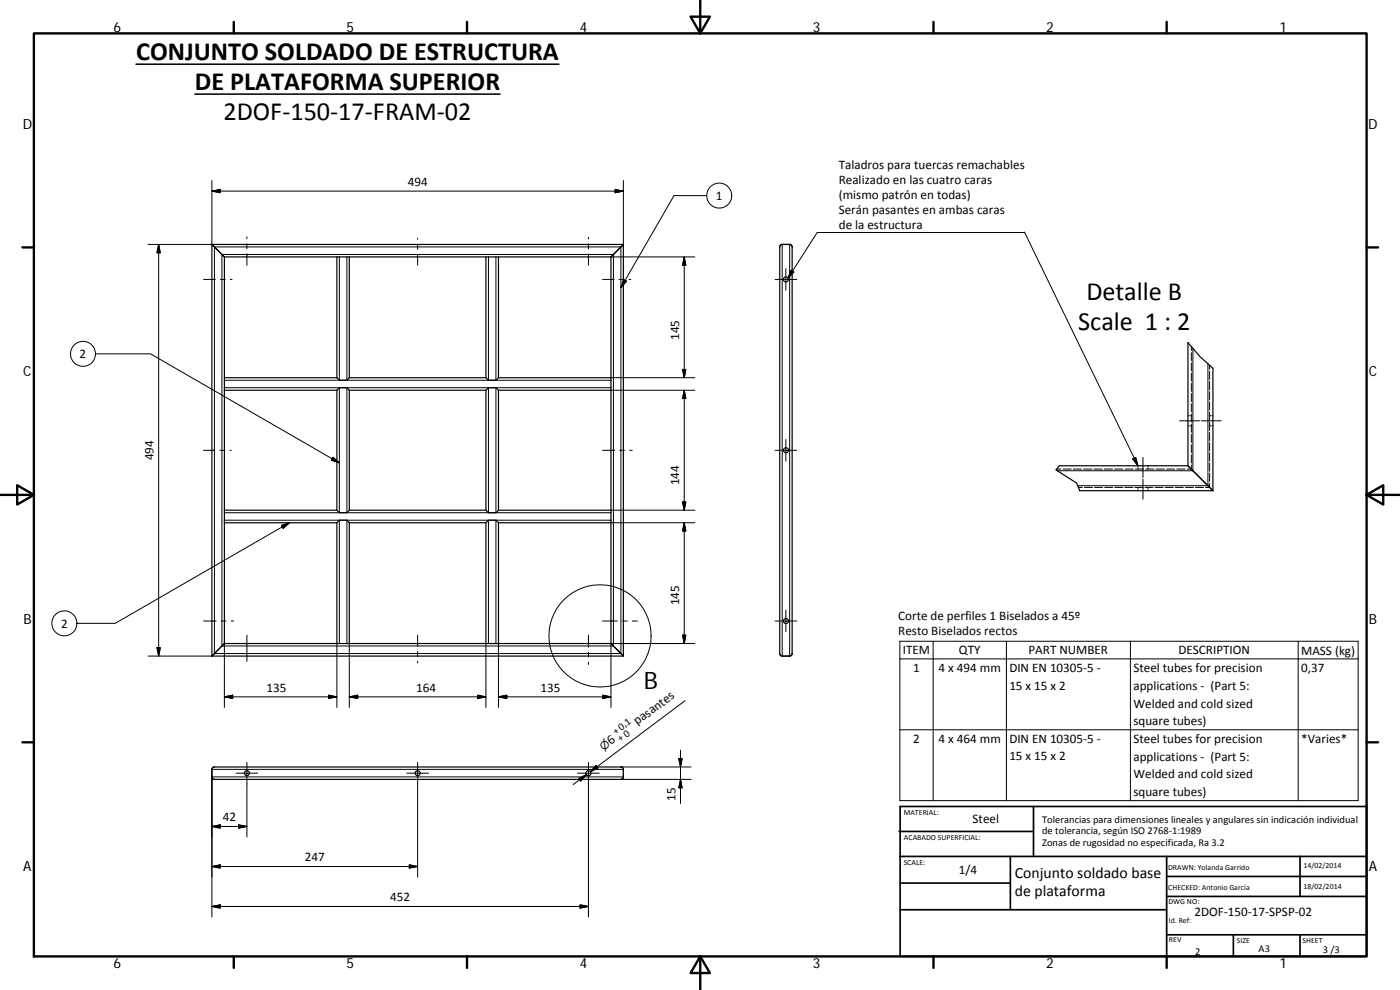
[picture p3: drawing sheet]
<svg xmlns="http://www.w3.org/2000/svg" width="420mm" height="297mm" viewBox="0 0 420 297" stroke-linecap="round" stroke-linejoin="round" font-family="sans-serif">
<g fill="none" stroke="#000" stroke-width=".36">
<path d="M63.6 73.3h123.5M63.6 73.3v123.5M63.6 73.3l3.7 3.8M67.3 77.1v36.2M67.3 77.1h33.8M101.1 77.1h3.7M101.1 77.1v36.2M104.8 77.1v36.2M104.8 77.1h41M145.8 77.1v36.2M145.8 77.1h3.8v36.2M149.6 77.1h33.8"/>
<path d="M183.4 77.1v36.2M187.1 73.3l-3.7 3.8M187.1 73.3v123.5M234.3 73.5l.3-.2h2.6l.4 .3 .1 .5v122l-.1 .4-.6 .4-2.3-.1-.7-.5v-122.4zM67.3 117.1h33.8M67.3 117.1v36M101.1 113.3h-33.8v3.8M101.1 113.3l.7 .8h2.3l.7-.8M101.1 117.1v36M101.1 117.1l.7-.8h2.3l.7 .8M104.8 113.3h41M104.8 117.1h41"/>
<path d="M104.8 117.1v36M145.8 117.1v36M145.8 113.3l.8 .8h2.2l.8-.8M145.8 117.1l.8-.8h2.2l.8 .8M149.6 113.3h33.8M149.6 117.1h33.8M149.6 117.1v36M183.4 117.1v36M183.4 113.3v3.8M356.5 139.7h-38.6l-1 1.3 6.2 3.9 1 2.3h39.9M356.5 139.7v-36.9l1.3 1.5a28.1 28.1 0 0 0 5.2 5.3l1 .9v36.7M356.5 139.7l7.5 7.5"/>
<path d="M67.3 156.8h33.8M67.3 153.1v3.7M67.3 153.1h33.8M67.3 156.8v36.3M101.1 153.1l.7 .7h2.3l.7-.7M101.1 156.8l.7-.7h2.3l.7 .7M101.1 156.8v36.3h3.7M104.8 156.8h41M104.8 156.8v36.3M104.8 153.1h41M145.8 153.1l.8 .7h2.2l.8-.7M145.8 156.8v36.3"/>
<path d="M145.8 156.8l.8-.7h2.2l.8 .7M149.6 156.8v36.3M149.6 153.1h33.8M183.4 156.8v36.3M183.4 153.1v3.7h-33.8M63.6 196.8h123.5M67.3 193.1l-3.7 3.8M67.3 193.1h33.8M104.8 193.1h41M145.8 193.1h3.8M149.6 193.1h33.8M183.4 193.1l3.7 3.7"/>
<path d="M63.9 230.3l122.6-.2 .6 .6v2.6l-.6 .5h-122.3l-.5-.4-.1-.3v-2.3z"/>
<circle cx="235.9" cy="83.8" r=".75"/>
<circle cx="235.9" cy="135.1" r=".75"/>
<circle cx="235.9" cy="186.3" r=".75"/>
<circle cx="74.1" cy="232" r=".75"/>
<circle cx="125.4" cy="232" r=".74"/>
<circle cx="176.6" cy="232" r=".75"/>
</g>
<g fill="none" stroke="#000" stroke-width=".3">
<path d="M63.6 54.2v19.1h-19.2M63.6 57.3l2.5-.5v1zM63.6 57.3h123.5M184.6 56.8l2.5 .5-2.5 .5zM187.1 54.2v19.1M212.1 58.7h-9.8l-14.5 25M47.6 73.3v123.5M47.6 73.3l.5 2.5h-1zM64.4 74.1h121.9v122h-121.9zM66.6 76.3h117.5v117.5h-117.5zM74.1 71.1v.5M74.1 73.1v1.5"/>
<path d="M74.1 76.1v3.5M101.8 77.1v37M104.1 77.1v37M125.3 71.5v.3M125.3 73.3v1.5M125.3 76.3v3.3M146.6 77.1v37M148.8 77.1v37M176.6 71.2v.5M176.6 73.2v1.5M176.6 76.2v3.4M183.4 77.1h25.1"/>
<path d="M205.3 77.1v36.2M205.3 77.1l.5 2.5h-1zM234.7 73.3v123.5M237 73.3v123.5M307.4 69.6l34.1 70.5M307.6 69.8h-62.4l-8.7 13.6M61.1 83.8h3.5M66.1 83.8h1.5M69.1 83.8h.5M180.8 83.8h3.5M185.8 83.8h1.5M187.1 83.9l-.8 2.4"/>
<path d="M187.3 83.9l.7 .5-1.7 1.9M187.7 83.9l-1.4 2.4M188.8 83.8h.5M232.6 83.8h6.5M235.8 80.6v6.5M237.4 81.1l.9 .5-1.8 1.8zM28.6 106.2a3.7 3.7 0 0 1-5.5 3.2 3.7 3.7 0 0 1-.3-6.4 3.7 3.7 0 0 1 5.8 2.7v.5h16.6l56.6 32.7M67.3 114.1h116.1M67.3 116.3h116.1M101.8 116.3v37.5M104.1 116.3v37.5M146.6 116.3v37.5"/>
<path d="M148.8 116.3v37.5M183.4 113.3h25.1M183.4 117.1h25.1M204.8 110.8h1l-.5 2.5zM205.3 117.1v36M205.3 117.1l.5 2.5h-1zM357.5 103.9v1.3M357.5 105.8v2.4M357.5 108.9v2.4M357.5 111.9v2.5M357.5 115v2.5M357.5 118v2.5"/>
<path d="M358 104.5v36.7h-40.7M362.5 109.1v36.6h-39.1M363 109.6v1.2M363 111.4v2.5M363 114.5v2.4M363 117.5v2.5M61.1 135.1h3.4M66 135.1h1.5M69 135.1h.4M99.9 137.2l1.9 1.7-2.4-.8zM180.8 135.1h3.7M186 135.1h1.5"/>
<path d="M189 135.1h.7M232.6 135.1h6.5M235.8 131.8v6.5M339.9 137.7l1-.4 .6 2.4zM343 137.3v6M344.5 139.7v.4M354 126.3h6M356.5 124.7h.3M356.5 127.8h.3M357.2 124.7h.3M357.2 127.8h.3M357.5 139.5v1.2h-1.2"/>
<path d="M357.5 121.1v2.5M357.5 124.2v2.4M357.5 127.3v2.4M357.5 130.3v2.5M357.5 133.4v2.4M357.5 136.4v2.5M360.5 126.3h6M363 120.6v2.4M363 123.6v2.5M363 126.7v2.5M363 129.8v2.4M363 132.8v2.5"/>
<path d="M363 135.9v2.4M363 138.9v2.5M363 124.7h.3M363 127.8h.3M363.7 124.7h.3M363.7 127.8h.3M67.3 156.1h116.1M67.3 153.8h116.1M84.5 157.6l2.4-.8-1.9 1.7zM86.9 156.8l-52.3 30.2h-11.5a3.7 3.7 0 0 0-5.6-3.2 3.7 3.7 0 0 0-.3 6.4 3.7 3.7 0 0 0 5.8-2.7l.1-.5M101.8 156.1v37M104.1 156.1v37"/>
<path d="M146.6 156.1v37M148.8 156.1v37M183.4 156.8h25.1M183.4 153.1h25.1M204.8 150.6h1l-.5 2.5zM205.3 156.8v36.3M205.3 156.8l.5 2.5h-1zM317.2 140.7h1.2M319 140.7h2.5M322.1 140.7h2.5M323.6 146.2h1.2M325.2 140.7h2.5"/>
<path d="M325.4 146.2h2.5M328.3 140.7h2.5M328.5 146.2h2.4M331.4 140.7h2.5M331.5 146.2h2.4M334.5 140.7h2.5M334.5 146.2h2.5M337.6 146.2h2.4M337.6 140.7h2.5M340.6 146.2h2.4M340.7 140.7h2.5M341.5 140.4v.3"/>
<path d="M341.5 146.2v.4M341.5 146.9v.3M343 143.7v6.1M343.6 146.2h2.4M343.8 140.7h2.5M344.5 140.4v.3M344.5 146.2v.4M344.5 146.9v.3M346.7 146.2h2.4M347 140.7h2.5M349.7 146.2h2.4M350.1 140.7h2.4"/>
<path d="M352.7 146.2h2.4M353.2 140.7h2.5M355.8 146.2h2.4M358.8 146.2h2.4M363 145v1.2h-1.2M363 142v2.4M44.4 196.8h19.2M47.1 194.3h1l-.5 2.5zM61.1 186.3h3.8M66.3 186.3h1.5M67.3 193.1v19.2M69.4 186.3h.7"/>
<path d="M74.1 190.6v7.9M101.1 193.1v19.2M104.8 193.1v19.2M125.3 190.6v3.4M125.3 195.5v1.4M125.3 198.4v.5M145.8 193.1v19.2M149.6 193.1v19.2M176.6 190.6v3.6M176.6 195.7v1.5M176.6 198.7v.6M180.8 186.3h4.5"/>
<path d="M186.8 186.3h1.4M189.8 186.3h1.5M204.8 190.6h1l-.5 2.5zM208.5 193.1h-25.1v19.2M232.6 186.3h6.5M235.8 183.1v6.5M270.1 192.4h137.5v47.8h-137.5zM270.1 197.7h137.5M280 192.4v47.8M302 192.4v47.8M339.2 192.4v47.8M389.6 192.4v47.8"/>
<path d="M67.3 209.1l2.5-.5v1zM67.3 209.1h33.8M98.6 208.6l2.5 .5-2.5 .5zM104.8 209.1l2.5-.5v1zM104.8 209.1h41M143.4 208.6l2.4 .5-2.4 .5zM149.6 209.1l2.5-.5v1zM149.6 209.1h33.8M180.8 208.6l2.6 .5-2.6 .5zM205.6 210.2l-28.4 21.3 2-1.5M270.1 219h137.5M63.6 230.8h123.5"/>
<path d="M70.9 232h6.5M74.1 228.7v22.4M122.1 232h6.5M125.3 228.7v34.5M173.3 232h6.5M173.7 233.6l2.3-1.2-1.7 1.9zM176 232.4l-4 3M176.6 228.7v46.4M178.9 229.6l.6 .8-2.3 1.1zM186.3 233.8h21.1M186.3 230.1h21.1M187.1 233.1h-123.5v42"/>
<path d="M203.7 227.6h1l-.5 2.5zM204.2 225.1v16M204.2 233.8l.5 2.6h-1zM63.6 248l2.5-.5v1zM63.6 260l2.5-.5v1zM63.6 248h10.5M63.6 260h61.7M71.6 247.5l2.5 .5-2.5 .5zM122.8 259.5l2.5 .5-2.5 .5zM63.6 272l2.5-.5v1zM63.6 272h113M174.1 271.5l2.5 .5-2.5 .5z"/>
<circle cx="215.8" cy="58.7" r="3.7"/>
<circle cx="180.1" cy="190.8" r="15.3"/>
</g>
<g fill="none" stroke="#000" stroke-width=".71">
<path d="M10.2 10h399.9v277h-399.9zM70.2 6.6v3.4M140.2 6.6v3.4M207.3 5h5.8l-2.9 5zM210.2 0v10M280.2 6.6v3.4M350.1 6.6v3.4M6.7 74.2h3.5M410.1 74.2h3.5M.2 148.5h10M5.2 145.6l5 2.9-5 2.9zM410.1 148.5l5-2.9v5.8z"/>
<path d="M410.1 148.5h10M6.7 222.7h3.5M410.1 222.7h3.5M70.2 287v3.4M140.2 287v3.4M210.2 287l2.9 5h-5.8zM210.2 287v10M280.2 287v3.4M350.1 287v3.4"/>
</g>
<g fill="none" stroke="#000" stroke-width=".51">
<path d="M269.8 249.5h40.4M270.1 242h140v45h-140zM270.1 257h140M303.2 257v16M310.2 242v15M350.1 257v30M390.2 257v12M270.1 265h33.1M270.1 273h80M350.1 269h60M350.1 263h60M350.1 280.5h60"/>
<path d="M370.2 280.5v6.5M390.2 280.5v6.5"/>
</g>
<g fill="#000" stroke="#000" stroke-width=".3">
<path d="M63.6 57.3l2.5-.5v1zM184.6 56.8l2.5 .5-2.5 .5zM47.6 73.3l.5 2.5h-1zM205.3 77.1l.5 2.5h-1zM187.2 83.9l.8 .5-1.7 1.9zM237.4 81.1l.9 .5-1.8 1.8zM204.8 110.8h1l-.5 2.5zM205.3 117.1l.5 2.5h-1zM99.9 137.2l1.9 1.7-2.4-.8zM339.9 137.7l1-.4 .6 2.4zM84.5 157.6l2.4-.8-1.9 1.7zM204.8 150.6h1l-.5 2.5z"/>
<path d="M205.3 156.8l.5 2.5h-1zM47.1 194.3h1l-.5 2.5zM204.8 190.6h1l-.5 2.5zM67.3 209.1l2.5-.5v1zM98.6 208.6l2.5 .5-2.5 .5zM104.8 209.1l2.5-.5v1zM143.4 208.6l2.4 .5-2.4 .5zM149.6 209.1l2.5-.5v1zM180.8 208.6l2.6 .5-2.6 .5zM173.7 233.6l2.3-1.2-1.7 1.9zM178.9 229.6l.6 .8-2.3 1.1zM203.7 227.6h1l-.5 2.5z"/>
<path d="M204.2 233.8l.5 2.6h-1zM63.6 248l2.5-.5v1zM63.6 260l2.5-.5v1zM71.6 247.5l2.5 .5-2.5 .5zM63.6 272l2.5-.5v1zM122.8 259.5l2.5 .5-2.5 .5zM174.1 271.5l2.5 .5-2.5 .5z"/>
</g>
<path d="M40.8 19.3h126.9M58.5 28.2h91.6" fill="none" stroke="#000" stroke-width=".46"/>
<g font-size="7.9">
<text x="40.9" y="18.1">CONJUNTO SOLDADO DE ESTRUCTURA</text>
<text x="58.5" y="27.1">DE PLATAFORMA SUPERIOR</text>
<text x="67.1" y="36.1">2DOF‐150‐17‐FRAM‐02</text>
<text x="326" y="89.9">Detalle B</text>
<text x="323.6" y="98.9">Scale 1 : 2</text>
</g>
<text font-size="7.2" x="193.3" y="206.8">B</text>
<g font-size="4.7">
<text x="304.6" y="263.5">Conjunto soldado base</text>
<text x="304.6" y="268.9">de plataforma</text>
</g>
<g font-size="4.2">
<text x="34" y="9.6">6</text>
<text x="104" y="9.6">5</text>
<text x="174" y="9.6">4</text>
<text x="244" y="9.6">3</text>
<text x="314" y="9.6">2</text>
<text x="384" y="9.6">1</text>
<text x="6.8" y="38.7">D</text>
<text x="410.6" y="38.7">D</text>
<text x="7" y="112.9">C</text>
<text x="410.8" y="112.9">C</text>
<text x="7" y="187.1">B</text>
<text x="410.8" y="187.1">B</text>
<text x="7" y="261.3">A</text>
<text x="410.8" y="261.3">A</text>
<text x="34" y="290.4">6</text>
<text x="104" y="290.4">5</text>
<text x="174" y="290.4">4</text>
<text x="244" y="290.4">3</text>
<text x="314" y="290.4">2</text>
<text x="384" y="290.4">1</text>
</g>
<g font-size="3.9">
<text x="251.7" y="50.7">Taladros para tuercas remachables</text>
<text x="122.4" y="55.8">494</text>
<text x="214.9" y="60">1</text>
<text x="251.7" y="55.2">Realizado en las cuatro caras</text>
<text x="251.7" y="59.7">(mismo patrón en todas)</text>
<text x="251.7" y="64.2">Serán pasantes en ambas caras</text>
<text x="251.7" y="68.7">de la estructura</text>
<text x="203.8" y="102" transform="rotate(-90 203.8 102)">145</text>
<text x="23.9" y="107.4">2</text>
<text x="46.1" y="138.1" transform="rotate(-90 46.1 138.1)">494</text>
<text x="203.8" y="145.6" transform="rotate(-90 203.8 145.6)">144</text>
<text x="203.8" y="181.7" transform="rotate(-90 203.8 181.7)">145</text>
<text x="269.6" y="185.9">Corte de perfiles 1 Biselados a 45º</text>
<text x="18.3" y="188.3">2</text>
<text x="269.6" y="190.4">Resto Biselados rectos</text>
<text x="270.9" y="196.3">ITEM</text>
<text x="287.8" y="196.3">QTY</text>
<text x="308.7" y="196.3">PART NUMBER</text>
<text x="353.7" y="196.3">DESCRIPTION</text>
<text x="390.5" y="196.4">MASS (kg)</text>
<text x="274" y="201.6">1</text>
<text x="281.7" y="201.6">4 x 494 mm</text>
<text x="302.9" y="201.6">DIN EN 10305‐5 ‐</text>
<text x="340.1" y="201.7">Steel tubes for precision</text>
<text x="390.5" y="201.6">0,37</text>
<text x="80" y="207.5">135</text>
<text x="124.9" y="207.5">164</text>
<text x="162.3" y="207.5">135</text>
<text x="302.9" y="206.9">15 x 15 x 2</text>
<text x="340.1" y="207">applications ‐ (Part 5:</text>
<text x="340.1" y="212.3">Welded and cold sized</text>
<text x="191.3" y="217.6" transform="rotate(-37 191.3 217.6)">pasantes</text>
<text x="340.1" y="217.6">square tubes)</text>
<text x="183.3" y="223.6" transform="rotate(-37 183.3 223.6)">6</text>
<text x="274" y="222.9">2</text>
<text x="281.7" y="222.9">4 x 464 mm</text>
<text x="302.9" y="222.9">DIN EN 10305‐5 ‐</text>
<text x="340.1" y="222.9">Steel tubes for precision</text>
<text x="390.5" y="223">*Varies*</text>
<text x="302.9" y="228.2">15 x 15 x 2</text>
<text x="340.1" y="228.3">applications ‐ (Part 5:</text>
<text x="340.1" y="233.6">Welded and cold sized</text>
<text x="340.1" y="238.9">square tubes)</text>
<text x="202.7" y="240.3" transform="rotate(-90 202.7 240.3)">15</text>
<text x="66.9" y="246.4">42</text>
<text x="291.9" y="247">Steel</text>
<text x="91.5" y="258.4">247</text>
<text x="287.7" y="262.2">1/4</text>
<text x="117.1" y="270.4">452</text>
<text x="358.5" y="274.9">2DOF‐150‐17‐SPSP‐02</text>
</g>
<text font-size="3.3" x="181.1" y="225.3" transform="rotate(-37 181.1 225.3)">⌀</text>
<g font-size="3.1">
<text x="184.8" y="220.6" transform="rotate(-37 184.8 220.6)">+0,1</text>
<text x="186.3" y="222.5" transform="rotate(-37 186.3 222.5)">+0</text>
<text x="312.8" y="246.8">Tolerancias para dimensiones lineales y angulares sin indicación individual</text>
<text x="312.8" y="250.4">de tolerancia, según ISO 2768‐1:1989</text>
<text x="312.8" y="254">Zonas de rugosidad no especificada, Ra 3.2</text>
<text x="358.7" y="286.4">2</text>
<text x="377.7" y="285.6">A3</text>
<text x="397" y="285.8">3 /3</text>
</g>
<g font-size="2.4">
<text x="271.2" y="244.4">MATERIAL:</text>
<text x="271.3" y="251.9">ACABADO SUPERFICIAL:</text>
<text x="271.2" y="259.7">SCALE:</text>
<text x="350.6" y="260.9">DRAWN: Yolanda Garrido</text>
<text x="391.2" y="260.6">14/02/2014</text>
<text x="350.6" y="267">CHECKED: Antonio García</text>
<text x="391.2" y="266.6">18/02/2014</text>
<text x="350.6" y="271.4">DWG NO:</text>
<text x="350.8" y="276.8">Id. Ref:</text>
<text x="350.8" y="282.8">REV</text>
<text x="371.2" y="282.9">SIZE</text>
<text x="390.9" y="282.9">SHEET</text>
</g>
</svg>
